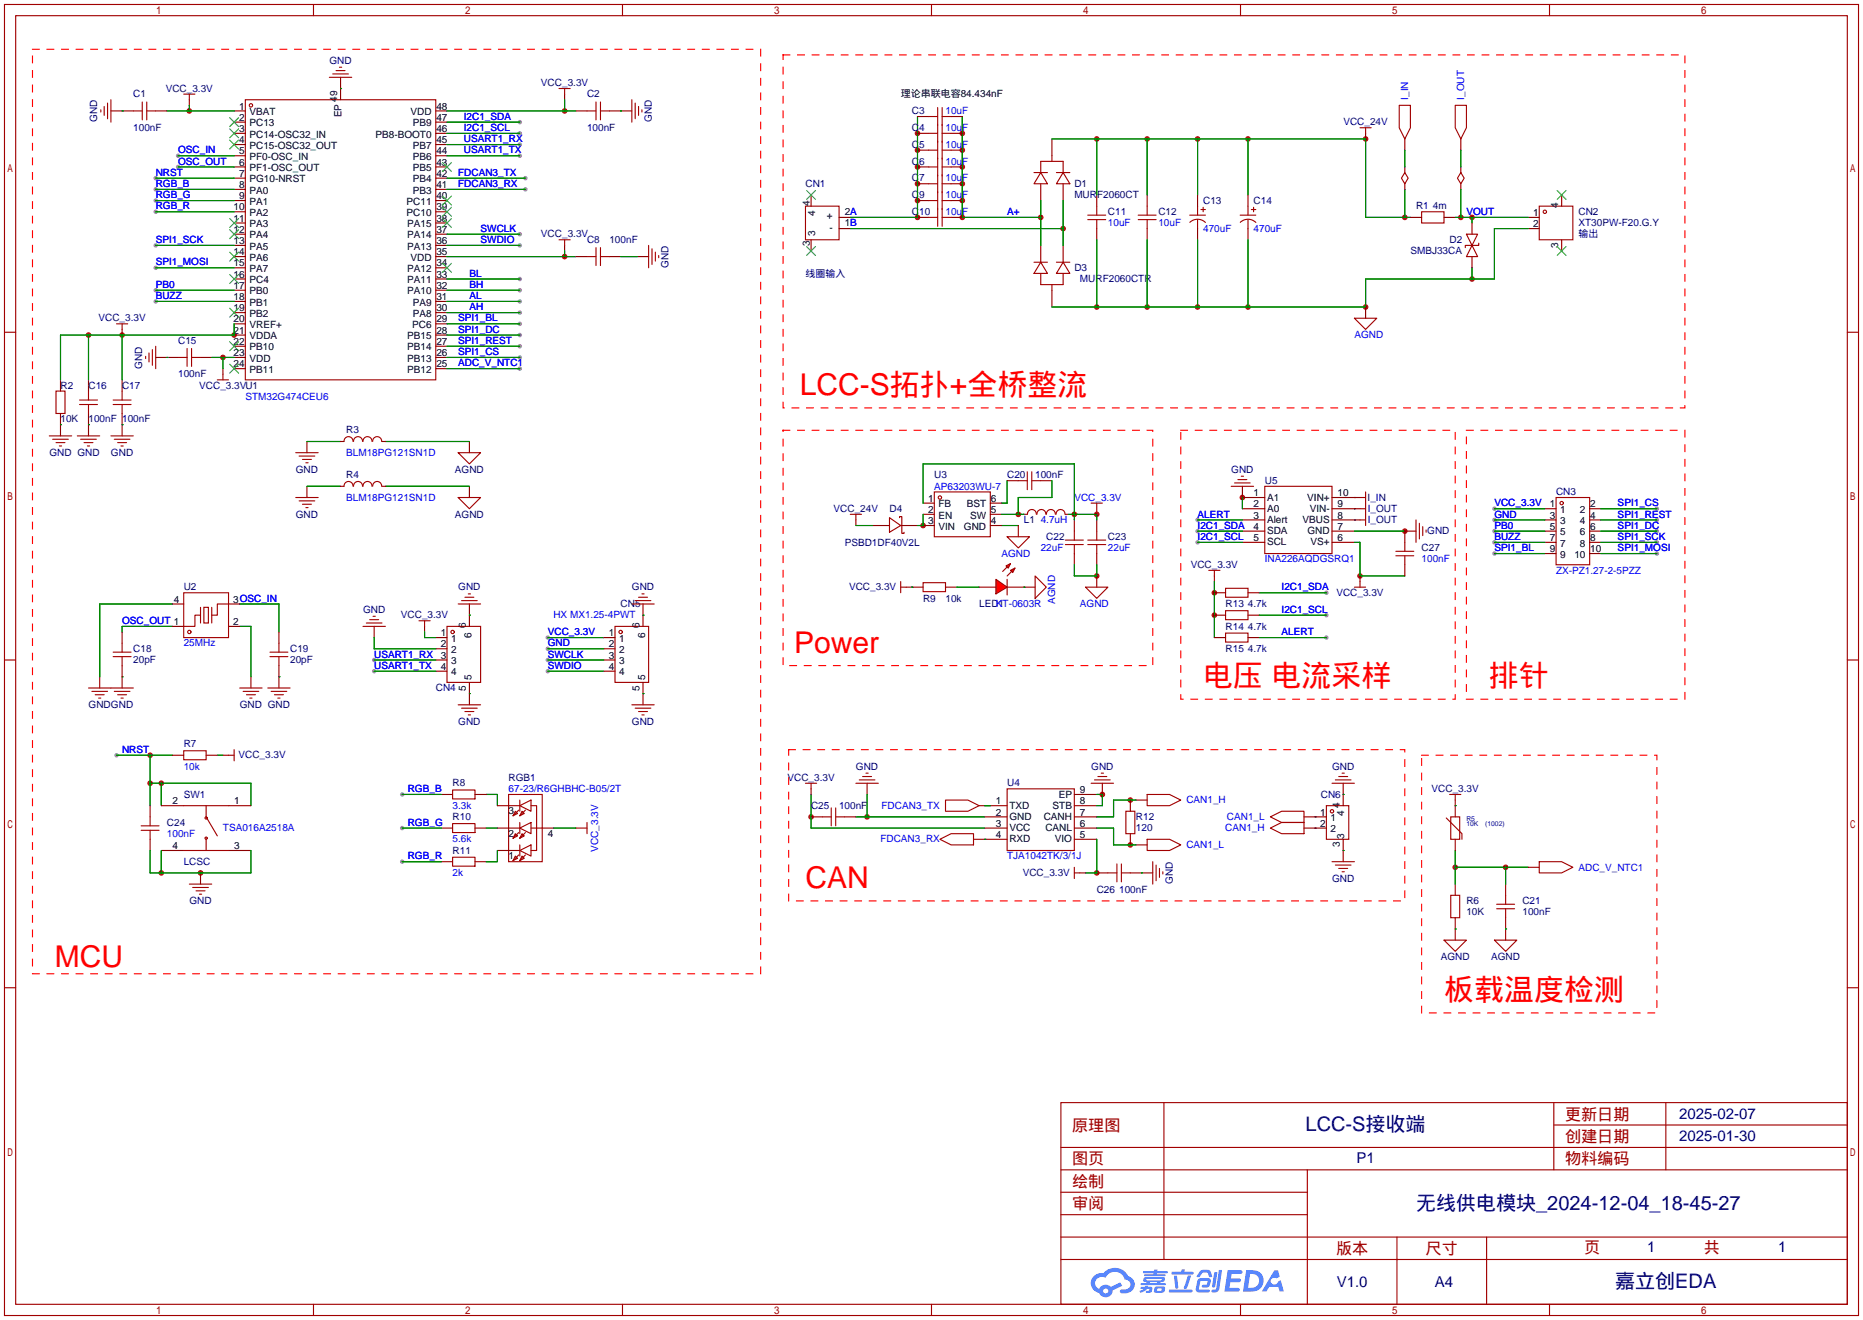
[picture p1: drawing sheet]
<svg xmlns="http://www.w3.org/2000/svg" width="422mm" height="299mm" viewBox="0 0 422 299" stroke-linecap="round" stroke-linejoin="round" font-family="sans-serif">
<g fill="#999">
<circle cx="124.2" cy="144.5" r=".51"/>
<circle cx="124.2" cy="147.1" r=".51"/>
<circle cx="124.2" cy="149.6" r=".51"/>
<circle cx="124.2" cy="152.1" r=".51"/>
<circle cx="84.8" cy="152.1" r=".51"/>
<circle cx="84.8" cy="149.6" r=".51"/>
<circle cx="26.4" cy="171.2" r=".51"/>
<circle cx="91.2" cy="180.1" r=".51"/>
<circle cx="91.2" cy="187.7" r=".51"/>
<circle cx="271.5" cy="120.4" r=".51"/>
<circle cx="271.5" cy="122.9" r=".51"/>
<circle cx="300.7" cy="134.4" r=".51"/>
<circle cx="300.7" cy="139.4" r=".51"/>
<circle cx="300.7" cy="144.5" r=".51"/>
<circle cx="271.5" cy="117.9" r=".51"/>
<circle cx="117.9" cy="53.1" r=".51"/>
<circle cx="117.9" cy="55.6" r=".51"/>
<circle cx="117.9" cy="32.8" r=".51"/>
<circle cx="117.9" cy="63.2" r=".51"/>
<circle cx="117.9" cy="65.8" r=".51"/>
<circle cx="117.9" cy="68.3" r=".51"/>
<circle cx="117.9" cy="70.9" r=".51"/>
<circle cx="119.1" cy="42.9" r=".51"/>
<circle cx="119.1" cy="40.4" r=".51"/>
<circle cx="117.9" cy="30.2" r=".51"/>
<circle cx="117.9" cy="27.7" r=".51"/>
<circle cx="117.9" cy="35.3" r=".51"/>
<circle cx="117.9" cy="83.6" r=".51"/>
<circle cx="35.3" cy="40.4" r=".51"/>
<circle cx="35.3" cy="55.6" r=".51"/>
<circle cx="35.3" cy="60.7" r=".51"/>
<circle cx="35.3" cy="48" r=".51"/>
<circle cx="35.3" cy="45.5" r=".51"/>
<circle cx="35.3" cy="42.9" r=".51"/>
<circle cx="338.8" cy="115.3" r=".51"/>
<circle cx="375.7" cy="120.4" r=".51"/>
<circle cx="375.7" cy="117.9" r=".51"/>
<circle cx="375.7" cy="115.3" r=".51"/>
<circle cx="375.7" cy="125.5" r=".51"/>
<circle cx="375.7" cy="122.9" r=".51"/>
<circle cx="338.8" cy="117.9" r=".51"/>
<circle cx="338.8" cy="125.5" r=".51"/>
<circle cx="117.9" cy="81" r=".51"/>
<circle cx="117.9" cy="78.5" r=".51"/>
<circle cx="117.9" cy="75.9" r=".51"/>
<circle cx="117.9" cy="73.4" r=".51"/>
<circle cx="35.3" cy="65.8" r=".51"/>
<circle cx="35.3" cy="68.3" r=".51"/>
<circle cx="338.8" cy="122.9" r=".51"/>
<circle cx="338.8" cy="120.4" r=".51"/>
<circle cx="40.4" cy="35.3" r=".51"/>
<circle cx="40.4" cy="37.8" r=".51"/>
<circle cx="91.2" cy="195.3" r=".51"/>
</g>
<g fill="none" stroke="#a10000" stroke-width=".25">
<path d="M1 1h420.4v297.2h-420.4zM3.6 3.6h415.2v292.1h-415.2zM71.1 1v2.6M141.1 1v2.6M211.2 1v2.6M281.3 1v2.6M351.3 1v2.6M1 75.3h2.6M418.8 75.3h2.6M1 149.6h2.6M418.8 149.6h2.6M1 223.9h2.6"/>
<path d="M418.8 223.9h2.6M240.5 249.9h178.3v45.8h-178.3zM263.9 249.9v35.6M352.3 249.9v15.3M352.3 255h66.5M377.7 249.9v15.3M240.5 270.3h55.9M240.5 265.2h178.3M240.5 275.3h55.9M240.5 260.1h178.3M296.4 265.2v30.5M71.1 295.7v2.5"/>
<path d="M141.1 295.7v2.5M211.2 295.7v2.5M240.5 285.5h178.3M240.5 280.4h178.3M281.3 295.7v2.5M316.7 280.4v15.3M337.1 280.4v15.3M351.3 295.7v2.5"/>
</g>
<g fill="#5487ff">
<path d="M278.4 287.9h2.6a.48 .48 0 0 1 .7 .4 .48 .48 0 0 1-.7 .5h-1.8l-.1 1h1.9a.43 .43 0 0 1 .4 .5 .43 .43 0 0 1-.5 .3h-1.9l-.2 1.3h1.6a.45 .45 0 0 1 .6 .2 .45 .45 0 0 1-.1 .6l-3.3 .1z"/>
<path d="M288.9 288h.9l.4 1.4-.8 .4a.84 .84 0 0 0-1.2 .2 .84 .84 0 0 0 .3 1.2 .84 .84 0 0 0 1.2-.4l.1-.3 .6-.3 .7 2.5h-1l-.3-1h-2l-.6 1h-1.1z"/>
<path d="M275.3 288.4h.7l-.5 3.2a.36 .36 0 0 1-.3 .3 .36 .36 0 0 1-.4-.4z"/>
<path d="M276.4 287.9h.7l-.6 4.3a1.13 1.13 0 0 1-1.8 .6l.2-.4 .7-.1 .2-.2z"/>
<path d="M272.1 288.2l.6-.4h1a.77 .77 0 0 1 .8 .6l.3 .9-.1 .2h-.6l-.2-.9-.3-.1h-.9l-.7 1-.7-.1z"/>
<path d="M271.6 290l.6-.3h1.7a.81 .81 0 0 1 .6 .5 .81 .81 0 0 1-.1 .9 .81 .81 0 0 1-.9 .8h-.7a.32 .32 0 0 1-.3-.4 .32 .32 0 0 1 .4-.3h.7l.2-.9-1.6 .1-.4 1.9h2.2a.32 .32 0 0 1 .3 .4 .32 .32 0 0 1-.4 .3l-2.2-.1-.5-.3-.1-.5z"/>
<path d="M265.1 292.3h5a.33 .33 0 0 1 .3 .4 .33 .33 0 0 1-.4 .3h-4.8l-.2-.2z"/>
<path d="M269.3 289.1h.8l-.7 2a.98 .98 0 0 1-.7 1.1l-.3-.3z"/>
<path d="M266.2 289.2h.7l.3 2.6a.34 .34 0 0 1-.3 .3 .34 .34 0 0 1-.4-.2z"/>
<path d="M265.7 288.3h2.1l.3-.6h.5l-.1 .6h1.8a.32 .32 0 0 1 .4 .3 .32 .32 0 0 1-.4 .3h-4.5l-.2-.1z"/>
<path d="M258.7 291.7h.9l.1-.2h.6v.2h.8l.2 .2-.2 .9-1.3 .2v-.4h.7l.1-.4a.68 .68 0 0 0-1 .4l-1.1 .4-.2-.4 1-.4h-.7z"/>
<path d="M259.2 288.1h2.4l.1-.3h.7v.3h2.1l.3 .3-.3 .2h-2.2v.3h1.8l.2 .2-.2 .2h-4.6v-.4h2v-.3h-2.2l-.2-.1z"/>
<path d="M282.6 287.9l-.8 4.9h1.7a2.5 2.5 0 0 0 3-2.5 2.5 2.5 0 0 0-3.1-2.4zM283.4 288.8a1.65 1.65 0 0 1 2.1 1.6 1.65 1.65 0 0 1-2.2 1.5h-.3z"/>
<path d="M259.4 289.7l-.2 .7 .7 .2 .1 .3h-1.3l.1 .4h5.3l.3-.2-.2-.2h-1.2l.2-.3a.7 .7 0 0 0 .8-.2 .7 .7 0 0 0 0-.9h-4.2zM260 289.9l3.4 .1-.2 .2h-3.2zM260.7 290.6h1.7l-.2 .3h-1.4z"/>
<path d="M261.8 291.8a1.05 1.05 0 0 0 0 1.2 2.91 2.91 0 0 0 2.2-.2 .98 .98 0 0 0 0-1.2h-1.7zM262.4 292.1l.9-.1 .1 .4-.3 .2h-.8z"/>
<path d="M248.1 289.2a2.23 2.23 0 0 0-.7 2.3 2.23 2.23 0 0 0 1.8 1.6 1.58 1.58 0 0 0 1.8 .9 1.58 1.58 0 0 0 1.3-1.5l2.2-1-.5-.8-2.1 1a1.65 1.65 0 0 0-2.7 .5 1.47 1.47 0 0 1-.7-2.1 1.47 1.47 0 0 1 2.2-.4 2.3 2.3 0 0 1 2.3-1.4 2.3 2.3 0 0 1 2 1.8 1.12 1.12 0 0 1 1.3 1 1.12 1.12 0 0 1-1.1 1.2h-.7a.45 .45 0 0 0-.6 .3 .45 .45 0 0 0 .4 .6 2.21 2.21 0 0 0 2.3-.6 2.21 2.21 0 0 0 .5-2.3 2.13 2.13 0 0 0-1.3-1 3.3 3.3 0 0 0-5.6-.7l-1.1 .1zM250.1 292.7a.6 .6 0 0 1 1.2 0 .6 .6 0 0 1-1.2 0z"/>
</g>
<g fill="none" stroke="#a10000" stroke-width=".25">
<path d="M182.6 46.7h7.6v7.7h-7.6zM349 46.7h7.6v7.7h-7.6zM192.8 116.6h2.5M194.1 116.6v1.3M201.7 117.3l2.5 1.8-2.5 1.5zM204 117.3v-.2h.5v3.8h.5v-.3M247.4 114h2.5M248.7 114v2.6M204.2 131.8v2.6M204.2 133.1h1.3M209.3 132.1h5.1v2h-5.1z"/>
<circle cx="350.3" cy="48" r=".38"/>
</g>
<g fill="none" stroke="#870000" stroke-width=".25">
<path d="M183.9 44.2v2.5M183.9 54.4v2.5M190.2 51.8h2.6M190.2 49.3h2.6M346.5 51.8h2.5M346.5 49.3h2.5M354.1 44.2v2.5M354.1 54.4v2.5M194.1 117.9v1.2M197.9 119.1h3.8M204.2 119.1h3.8M248.7 116.6h.1"/>
<path d="M205.5 133.1h3.8M214.4 133.1h2.5"/>
</g>
<path d="M182.9 55.9l2 2M182.9 43.2l2 2M184.9 55.9l-2 2M184.9 43.2l-2 2M353.1 55.9l2 2M353.1 43.2l2 2M355.1 55.9l-2 2M355.1 43.2l-2 2" fill="none" stroke="#3c3" stroke-width=".25"/>
<path d="M194.1 119.1h3.8M227.1 119.1h3.8M228.3 109v5h-1.2M206.8 133.1h.1M216.9 133.1h5.1" fill="none" stroke="#008700" stroke-width=".25"/>
<g fill="#c00">
<circle cx="196.6" cy="185.2" r=".63"/>
<circle cx="183.9" cy="185.2" r=".63"/>
<circle cx="256.3" cy="181.4" r=".63"/>
<circle cx="256.3" cy="191.5" r=".63"/>
<circle cx="36.6" cy="177.5" r=".63"/>
<circle cx="34" cy="177.5" r=".63"/>
<circle cx="34" cy="171.2" r=".63"/>
<circle cx="249.9" cy="180.1" r=".63"/>
<circle cx="248.7" cy="197.9" r=".63"/>
<circle cx="209.3" cy="119.1" r=".63"/>
<circle cx="230.9" cy="116.6" r=".63"/>
<circle cx="243.6" cy="116.6" r=".63"/>
<circle cx="248.7" cy="116.6" r=".63"/>
<circle cx="281.7" cy="112.8" r=".63"/>
<circle cx="318.5" cy="120.4" r=".63"/>
<circle cx="308.4" cy="130.6" r=".63"/>
<circle cx="275.3" cy="134.4" r=".63"/>
<circle cx="275.3" cy="139.4" r=".63"/>
<circle cx="329.9" cy="196.6" r=".63"/>
<circle cx="341.4" cy="196.6" r=".63"/>
<circle cx="248.7" cy="130.6" r=".63"/>
<circle cx="128" cy="58.2" r=".63"/>
<circle cx="128" cy="25.1" r=".63"/>
<circle cx="42.9" cy="25.1" r=".63"/>
<circle cx="53.1" cy="75.9" r=".63"/>
<circle cx="20.1" cy="75.9" r=".63"/>
<circle cx="27.7" cy="75.9" r=".63"/>
<circle cx="50.5" cy="81" r=".63"/>
<circle cx="241" cy="51.8" r=".63"/>
<circle cx="218.2" cy="37.8" r=".63"/>
<circle cx="218.2" cy="41.7" r=".63"/>
<circle cx="218.2" cy="34" r=".63"/>
<circle cx="218.2" cy="30.2" r=".63"/>
<circle cx="218.2" cy="45.5" r=".63"/>
<circle cx="218.2" cy="49.3" r=".63"/>
<circle cx="236" cy="49.3" r=".63"/>
<circle cx="208" cy="49.3" r=".63"/>
<circle cx="208" cy="45.5" r=".63"/>
<circle cx="208" cy="37.8" r=".63"/>
<circle cx="208" cy="41.7" r=".63"/>
<circle cx="208" cy="34" r=".63"/>
<circle cx="208" cy="30.2" r=".63"/>
<circle cx="248.7" cy="31.5" r=".63"/>
<circle cx="260.1" cy="31.5" r=".63"/>
<circle cx="271.5" cy="31.5" r=".63"/>
<circle cx="283" cy="31.5" r=".63"/>
<circle cx="309.6" cy="31.5" r=".63"/>
<circle cx="318.5" cy="49.3" r=".63"/>
<circle cx="333.8" cy="63.2" r=".63"/>
<circle cx="309.6" cy="69.6" r=".63"/>
<circle cx="283" cy="69.6" r=".63"/>
<circle cx="260.1" cy="69.6" r=".63"/>
<circle cx="271.5" cy="69.6" r=".63"/>
<circle cx="248.7" cy="69.6" r=".63"/>
<circle cx="331.2" cy="49.3" r=".63"/>
<circle cx="333.8" cy="49.3" r=".63"/>
<circle cx="45.5" cy="197.9" r=".63"/>
<circle cx="36.6" cy="197.9" r=".63"/>
</g>
<path d="M206.8 133.1h.1" fill="none" stroke="#008700" stroke-width=".25"/>
<path d="M232.2 116.6h.7M241.6 116.6h.7M222 133.1h3.8M228.3 133.1h3.9" fill="none" stroke="#870000" stroke-width=".25"/>
<path d="M232.9 116.6a1.01 1.01 0 0 1 1.1-1.1 1.01 1.01 0 0 1 1 1.1M235.1 116.6a1.01 1.01 0 0 1 1-1.1 1.01 1.01 0 0 1 1 1.1M237.3 116.6a1.01 1.01 0 0 1 1-1.1 1.01 1.01 0 0 1 1 1.1M239.4 116.6a1.01 1.01 0 0 1 1.1-1.1 1.01 1.01 0 0 1 1 1.1M228.3 131.3v3.6" fill="none" stroke="#a10000" stroke-width=".25"/>
<g fill="#f00" stroke="#a10000" stroke-width=".25">
<path d="M225.8 131.3l2.5 1.8-2.5 1.5z"/>
<path d="M228.1 128.3l1-.5-.5 1z"/>
<path d="M229.1 129.3l1-.5-.5 1z"/>
</g>
<g fill="none" stroke="#a10000" stroke-width=".25">
<path d="M74.7 17.5h5.1M75.4 16.8h3.6M76.2 16h2M77 15.2h.5M22.9 24.9v.5M23.6 24.1v2.1M24.4 23.4v3.5M25.1 22.6v5.1M30.2 25.1h2.1M32.3 23.1v4.1M33.3 25.1h2M33.3 23.1v4.1"/>
<path d="M41.7 21.3h2.5M42.9 21.3v1.3M55.6 22.6h43.2v63.5h-43.2zM126.7 20.1h2.6M128 20.1v1.2M133.1 25.1h2M135.1 23.1v4.1M136.1 23.1v4.1M136.1 25.1h2.1M143.3 22.6v5.1M144 23.4v3.5M144.8 24.1v2.1"/>
<path d="M145.5 24.9v.5M210.6 37.8h2M210.6 34h2M210.6 30.2h2M210.6 26.4h2M212.6 24.4v26.9M213.6 24.4v26.9M213.6 37.8h2M213.6 34h2M213.6 30.2h2M213.6 26.4h2M234.4 39.1h3.1"/>
<path d="M236 39.1l1.5 2.6h-3.1zM236 39.1v-2.5h5v2.5M238.5 35.3v1.3M239.5 39.1h3.1M241 39.1l1.6 2.6h-3.1zM308.4 29h2.5M309.6 29v1.2M317.2 23.9h2.6v5.1l-1.3 2.5-1.3-2.5zM318.5 39.1l.8 1.3-.8 1.3-.7-1.3zM329.9 23.9h2.6v5.1l-1.3 2.5-1.3-2.5zM331.2 39.1l.8 1.3-.8 1.3-.7-1.3zM126.7 54.4h2.6"/>
<path d="M128 54.4v1.2M133.1 58.2h2M135.1 56.1v4.1M136.1 56.1v4.1M136.1 58.2h2.1M147.1 55.6v5.1M147.8 56.4v3.5M148.6 57.2v2M149.4 57.9v.5M210.6 49.3h2M210.6 45.5h2M210.6 41.7h2"/>
<path d="M213.6 49.3h2M213.6 45.5h2M213.6 41.7h2M234.4 59.4h3.1M236 59.4l1.5 2.6h-3.1zM239.5 59.4h3.1M241 59.4l1.6 2.6h-3.1zM246.6 49.8h4.1M246.6 48.8h4.1M248.7 46.7v2.1M248.7 49.8v2M258.1 49.8h4"/>
<path d="M258.1 48.8h4M260.1 46.7v2.1M260.1 49.8v2M269.7 48.8h3.6M269.8 50.4a2.54 2.54 0 0 1 3.5 0M271.5 46.7v2.1M271.5 49.8v2M272.3 47.5h1M272.8 47v1M281.2 48.8h3.5M281.2 50.4a2.54 2.54 0 0 1 3.5 0M283 46.7v2.1"/>
<path d="M283 49.8v2M283.7 47.5h1M284.2 47v1M322.3 48h5.1v2.5h-5.1zM332.5 53.1h2.5l-1.2 2.5zM333.8 55.6l1.2 2.6h-2.5zM335.3 55.1v.5h-3.1v.5M26.4 73.4h2.6M27.7 73.4v1.3M34.5 79.2v3.6M35.3 78.5v5.1M42.4 79v4.1"/>
<path d="M43.4 79v4.1M236 62v2.5h5v-2.5M238.5 64.5v1.3M307.1 72.1h5.1l-2.6 2.6zM11.2 98.8h5.1M11.9 99.6h3.6M12.7 88.6h2v5.1h-2zM17.5 98.8h5.1M18 91.7h4.1M18 90.7h4.1M18.3 99.6h3.5M20.1 88.6v2.1"/>
<path d="M20.1 91.7v2M25.1 98.8h5.1M25.7 91.7h4M25.7 90.7h4M25.9 99.6h3.6M27.7 88.6v2.1M27.7 91.7v2M33 80.8v.5M33.8 80v2M40.4 81h2M43.4 81h2.1M49.3 86.1h2.5"/>
<path d="M50.5 84.8v1.3M12.7 100.3h2M13.5 101.1h.5M19 100.3h2.1M19.8 101.1h.5M26.7 100.3h2M27.4 101.1h.5M67.1 112.8h5M67.1 102.6h5M67.8 103.4h3.6M67.8 113.5h3.6M68.6 104.1h2"/>
<path d="M68.6 114.3h2M69.3 104.9h.5M69.3 115.1h.5M78 100.1a1.01 1.01 0 0 1 1-1.1 1.01 1.01 0 0 1 1 1.1M78 110.2a1.01 1.01 0 0 1 1-1.1 1.01 1.01 0 0 1 1 1.1M80.2 100.1a1.01 1.01 0 0 1 1-1.1 1.01 1.01 0 0 1 1 1.1M80.2 110.2a1.01 1.01 0 0 1 1-1.1 1.01 1.01 0 0 1 1 1.1M82.3 100.1a1.01 1.01 0 0 1 1-1.1 1.01 1.01 0 0 1 1 1.1M82.3 110.2a1.01 1.01 0 0 1 1-1.1 1.01 1.01 0 0 1 1 1.1M84.5 100.1a1.01 1.01 0 0 1 1-1.1 1.01 1.01 0 0 1 1 1.1M84.5 110.2a1.01 1.01 0 0 1 1-1.1 1.01 1.01 0 0 1 1 1.1M103.9 102.6h5.1l-2.6 2.6z"/>
<path d="M103.9 112.8h5.1l-2.6 2.5zM211.8 111.5h12.7v10.2h-12.7zM230.9 109h2M232.9 106.9v4.1M233.9 106.9v4.1M233.9 109h2.1M279.1 110.2h5.1M279.9 109.5h3.6M280.7 108.7h2M281.4 108h.5M286.8 110.2h15.2v15.3h-15.2zM308.4 112.8h1.2"/>
<path d="M308.4 115.3h1.2M308.4 117.9h1.2M309.6 111.5v7.6M321.1 117.9v5M321.8 118.6v3.6M322.6 119.4v2M352.8 112.8h7.6v15.2h-7.6zM41.7 134.4h10.1v10.1h-10.1zM45.5 139.4h-1.3v2.6h-2.5M45.5 137.7v3.5M46.2 137.7h1v3.5h-1zM48 137.7v3.5"/>
<path d="M51.8 136.9h-2.5v2.5h-1.3M84.6 139.7h.5M103.9 136.9h5.1M104.6 136.1h3.6M105.4 135.4h2M106.2 134.6h.5M143.3 136.9h5M144 136.1h3.6M144.8 135.4h2M145.5 134.6h.5M228.3 121.7h5.1l-2.5 2.5zM228.3 128.5l-1 1"/>
<path d="M229.4 129.5l-1.1 1.1M234.7 130.6l2.5 2.5-2.5 2.5zM241.6 123.4h4M241.6 122.4h4M243.6 120.4v2M243.6 123.4v2.1M246.1 133.1h5.1l-2.5 2.5zM246.6 123.4h4.1M246.6 122.4h4.1M248.7 120.4v2M248.7 123.4v2.1M274.1 129.3h2.5"/>
<path d="M275.3 129.3v1.3M277.9 133.3h5.1v2.1h-5.1zM277.9 138.4h5.1v2.1h-5.1zM307.1 133.1h2.5M308.4 131.8v1.3M316.5 126h4M316.5 125h4M318.5 122.9v2.1M318.5 126v2M323.3 120.1v.5M20.1 156h10.1M20.8 156.7h3.6"/>
<path d="M21.6 157.5h2M22.4 158.2h.5M25.7 148.8h4M25.7 147.8h4M25.9 156.7h3.6M26.7 157.5h2M27.4 158.2h.5M27.7 145.8v2M27.7 148.8v2.1M54.4 156h5M55.1 156.7h3.6M55.9 157.5h2"/>
<path d="M56.6 158.2h.5M60.7 156h5.1M61.2 148.8h4.1M61.2 147.8h4.1M61.5 156.7h3.5M62.2 157.5h2.1M63 158.2h.5M63.2 145.8v2M63.2 148.8v2.1M82.3 142h5.1M83.1 141.2h3.5M83.8 140.5h2.1"/>
<path d="M95 140.7h2.5M96.3 140.7v1.3M101.3 142h7.7v12.7h-7.7zM103.9 159.8h5.1M139.4 142h7.7v12.7h-7.7zM143.3 159.8h5M277.9 143.5h5.1v2h-5.1zM41.7 170.2h5v2h-5zM51.8 171.2h1.3M53.1 169.9v2.6M102.6 179.1h5.1v2h-5.1zM104.6 160.5h3.6"/>
<path d="M105.4 161.3h2M106.2 162.1h.5M144 160.5h3.6M144.8 161.3h2M145.5 162.1h.5M182.6 177.5h2.6M183.9 177.5v1.3M194.1 177.5h5M194.8 176.8h3.6M195.6 176h2M196.3 175.3h.5M228.3 178.8h15.3v14h-15.3z"/>
<path d="M247.4 177.5h5.1M248.2 176.8h3.5M248.9 176h2.1M249.7 175.3h.5M302 177.5h5.1M302.8 176.8h3.5M303.5 176h2.1M304.3 175.3h.5M32 188.2h4.1M32 187.2h4.1M34 185.2v2M34 188.2v2"/>
<path d="M41.7 182.6h10.1M41.7 192.8h10.1M46.7 182.6v2.6l2.6 4.3M46.7 190.2v2.6M102.6 194.3h5.1v2h-5.1zM102.6 186.7h5.1v2h-5.1zM115.3 180.1h7.6v15.2h-7.6zM116.8 194.1l.5 .5-1 .5zM116.8 189l.5 .5-1 .5zM116.8 183.9l.5 .5-1 .5zM117.6 193.8l-1.3 1.3M117.6 188.7l-1.3 1.3"/>
<path d="M117.6 183.6l-1.3 1.3M117.9 192.8l2.5-1.3v2.6zM117.9 187.7l2.5-1.3v2.6zM117.9 182.6l2.5-1.2v2.5zM117.9 181.4v2.5M117.9 186.4v2.6M117.9 191.5v2.6M118.4 194.1l.5 .5-1 .5zM118.4 189l.5 .5-1 .5zM118.4 183.9l.5 .5-1 .5zM119.1 193.8l-1.2 1.3M119.1 188.7l-1.2 1.3"/>
<path d="M119.1 183.6l-1.2 1.3M120.4 182.6h1.3v10.2h-1.3M120.4 187.7h2.5M130.6 187.7h2.5M133.1 186.4v2.6M186.4 185.2h2.1M188.5 183.1v4.1M189.5 183.1v4.1M189.5 185.2h2M213.1 190.2l2.5-1.2h5.1v2.5h-5.1zM214.4 181.4h5.1l2.5 1.2-2.5 1.3h-5.1zM243.6 196.6v2.5"/>
<path d="M243.6 197.9h1.3M251.2 197.9h2M253.2 195.8v4.1M254.3 197.9h2M254.3 195.8v4.1M255.3 183.9h2v5.1h-2zM260.1 180.1h5.1l2.5 1.3-2.5 1.2h-5.1zM260.1 190.2h5.1l2.5 1.3-2.5 1.3h-5.1zM261.4 195.3v5.1M262.1 196.1v3.5M262.9 196.8v2.1M263.7 197.6v.5"/>
<path d="M288 185.2l2.6-1.3h5.1v2.5h-5.1zM288 187.7l2.6-1.3h5.1v2.6h-5.1zM300.7 182.6h5.1v7.6h-5.1zM302 195.3h5.1M302.8 196.1h3.5M303.5 196.8h2.1M304.3 197.6h.5M327.9 185.4l3.6 3.6v1.2M328.7 180.1h2.5M328.9 185.2h2.1v5h-2.1zM329.9 180.1v1.3M349 195.3h5.1l2.5 1.3-2.5 1.3h-5.1z"/>
<path d="M42.9 200.4h5.1M43.7 201.2h3.5M44.4 201.9h2.1M45.2 202.7h.5M327.4 213.1h5.1l-2.6 2.5zM328.9 202.9h2.1v5.1h-2.1zM338.8 213.1h5.1l-2.5 2.5zM339.3 206h4.1M339.3 205h4.1M341.4 202.9v2.1M341.4 206v2"/>
<circle cx="56.9" cy="23.9" r=".38"/>
<circle cx="213.1" cy="112.8" r=".38"/>
<circle cx="354.1" cy="114" r=".38"/>
<circle cx="42.9" cy="143.3" r=".38"/>
<circle cx="102.6" cy="143.3" r=".38"/>
<circle cx="140.7" cy="143.3" r=".38"/>
<circle cx="46.7" cy="190" r=".25"/>
<circle cx="46.7" cy="185.4" r=".25"/>
<circle cx="302" cy="183.9" r=".38"/>
</g>
<g fill="none" stroke="#870000" stroke-width=".25">
<path d="M77.2 17.5v5.1M25.1 25.1h5.1M35.3 25.1h2.5M42.9 22.6v1.3M53.1 25.1h2.5M53.1 27.7h2.5M53.1 30.2h2.5M53.1 32.8h2.5M53.1 35.3h2.5M53.1 37.8h2.5M98.8 25.1h2.5M98.8 27.7h2.5"/>
<path d="M98.8 30.2h2.5M98.8 32.8h2.5M98.8 35.3h2.5M98.8 37.8h2.5M128 21.3v1.3M130.6 25.1h2.5M138.2 25.1h5.1M208 30.2h2.6M208 37.8h2.6M208 34h2.6M208 26.4h2.6M215.6 30.2h2.6"/>
<path d="M215.6 37.8h2.6M215.6 34h2.6M215.6 26.4h2.6M238.5 31.5v3.8M309.6 30.2v1.3M318.5 31.5v2.5M318.5 37.8v1.3M331.2 31.5v2.5M331.2 37.8v1.3M53.1 40.4h2.5M53.1 42.9h2.5M53.1 45.5h2.5"/>
<path d="M53.1 48h2.5M53.1 50.5h2.5M53.1 53.1h2.5M53.1 55.6h2.5M53.1 58.2h2.5M98.8 40.4h2.5M98.8 42.9h2.5M98.8 45.5h2.5M98.8 48h2.5M98.8 50.5h2.5M98.8 53.1h2.5M98.8 55.6h2.5"/>
<path d="M98.8 58.2h2.5M128 55.6v1.3M130.6 58.2h2.5M138.2 58.2h2.5M144.5 58.2h2.6M208 45.5h2.6M208 49.3h2.6M208 41.7h2.6M215.6 45.5h2.6M215.6 49.3h2.6M215.6 41.7h2.6M236 41.7v3.8"/>
<path d="M236 55.6v3.8M241 41.7v3.8M241 55.6v3.8M248.7 44.2v2.5M248.7 51.8v2.6M260.1 44.2v2.5M260.1 51.8v2.6M271.5 44.2v2.5M271.5 51.8v2.6M283 44.2v2.5M283 51.8v2.6M318.5 41.7v1.2"/>
<path d="M319.8 49.3h2.5M327.4 49.3h2.5M331.2 41.7v1.2M333.8 50.5v2.6M333.8 58.2v2.5M27.7 74.7v1.2M53.1 60.7h2.5M53.1 63.2h2.5M53.1 65.8h2.5M53.1 68.3h2.5M53.1 70.9h2.5M53.1 73.4h2.5"/>
<path d="M53.1 75.9h2.5M53.1 78.5h2.5M98.8 60.7h2.5M98.8 63.2h2.5M98.8 65.8h2.5M98.8 68.3h2.5M98.8 70.9h2.5M98.8 73.4h2.5M98.8 75.9h2.5M98.8 78.5h2.5M238.5 65.8v3.8M309.6 69.6v2.5"/>
<path d="M13.7 86.1v2.5M13.7 93.7v5.1M20.1 86.1v2.5M20.1 93.7v5.1M27.7 86.1v2.5M27.7 93.7v5.1M35.3 81h5.1M45.5 81h2.5M50.5 83.6v1.2M53.1 81h2.5M53.1 83.6h2.5M98.8 81h2.5"/>
<path d="M98.8 83.6h2.5M69.6 100.1v2.5M69.6 110.2v2.6M77.2 100.1h.8M77.2 110.2h.8M86.6 100.1h.8M86.6 110.2h.8M106.4 100.1v2.5M106.4 110.2v2.6M209.3 114h2.5M209.3 116.6h2.5M209.3 119.1h2.5"/>
<path d="M224.5 114h2.6M224.5 116.6h2.6M224.5 119.1h2.6M228.3 109h2.6M230.9 119.1v2.6M236 109h2.5M243.6 117.9v2.5M248.7 117.9v2.5M281.7 110.2v2.6h5.1M281.7 115.3h5.1M281.7 117.9h5.1M302 112.8h6.4"/>
<path d="M302 115.3h6.4M302 117.9h6.4M350.3 115.3h2.5M350.3 117.9h2.5M360.4 115.3h2.6M360.4 117.9h2.6M39.1 136.9h2.6M51.8 136.9h2.6M106.4 136.9v5.1M145.8 136.9v5.1M232.2 133.1h2.5M243.6 125.5v2.5"/>
<path d="M248.7 125.5v2.5M248.7 130.6v2.5M275.3 130.6v1.2M275.3 134.4h2.6M275.3 139.4h2.6M281.7 120.4h5.1M281.7 122.9h5.1M283 134.4h2.5M283 139.4h2.5M302 120.4h5.1M302 122.9h5.1M308.4 130.6v1.2"/>
<path d="M318.5 128v2.6M321.1 120.4h-2.6v2.5M350.3 120.4h2.5M350.3 122.9h2.5M350.3 125.5h2.5M360.4 120.4h2.6M360.4 122.9h2.6M360.4 125.5h2.6M22.6 153.4v2.6M27.7 143.3v2.5M27.7 150.9v5.1M39.1 142h2.6"/>
<path d="M51.8 142h2.6M56.9 153.4v2.6M63.2 143.3v2.5M63.2 150.9v5.1M84.8 142v2.5M96.3 142v1.3M98.8 144.5h2.5M98.8 147.1h2.5M98.8 149.6h2.5M98.8 152.1h2.5M106.4 154.7v5.1M136.9 144.5h2.5"/>
<path d="M136.9 147.1h2.5M136.9 149.6h2.5M136.9 152.1h2.5M145.8 154.7v5.1M275.3 144.5h2.6M283 144.5h2.5M39.1 171.2h2.6M46.7 171.2h2.6M50.5 171.2h1.3M183.9 178.8v1.3M196.6 177.5v2.6M249.9 177.5v2.6"/>
<path d="M304.5 177.5v5.1M34 182.6v2.6M34 190.2v2.6M36.6 182.6h5.1M36.6 192.8h5.1M45.5 197.9v2.5M51.8 182.6h5.1M51.8 192.8h5.1M100.1 187.7h2.5M100.1 195.3h2.5M100.1 180.1h2.5M107.7 187.7h2.5"/>
<path d="M107.7 195.3h2.5M107.7 180.1h2.5M112.8 182.6h5.1M112.8 187.7h5.1M112.8 192.8h5.1M122.9 187.7h2.6M130.6 187.7h.1M183.9 185.2h2.5M191.5 185.2h2.6M220.7 190.2h7.6M222 182.6h6.3M223.3 185.2h5"/>
<path d="M223.3 187.7h5M243.6 182.6h5.1M243.6 190.2h5.1M243.6 185.2h5.1M243.6 187.7h5.1M243.6 180.1h5.1M244.9 197.9h1.2M248.7 197.9h2.5M256.3 181.4v2.5M256.3 189v2.5M256.3 197.9h5.1M257.6 181.4h2.5"/>
<path d="M257.6 191.5h2.5M295.7 185.2h5M295.7 187.7h5M304.5 190.2v5.1M329.9 181.4v3.8M329.9 190.2v2.6M346.5 196.6h2.5M329.9 200.4v2.5M329.9 208v5.1M341.4 200.4v2.5M341.4 208v5.1"/>
</g>
<g fill="none" stroke="#008700" stroke-width=".25">
<path d="M27.7 25.1h.1M37.8 25.1h15.3M40.4 35.3h12.7M40.4 37.8h12.7M42.9 23.9v1.2M77.2 20.1h.1M101.3 32.8h16.6M101.3 30.2h16.6M101.3 27.7h16.6M101.3 35.3h16.6M101.3 25.1h29.3M128 22.6v2.5"/>
<path d="M140.7 25.1h.1M208 26.4v22.9h-15.2M218.2 26.4v22.9h17.8M238.5 31.5h71.1v17.8h10.2M248.7 31.5v12.7M260.1 31.5v12.7M271.5 31.5v12.7M283 31.5v12.7M318.5 34v3.8M331.2 34v3.8M35.3 55.6h17.8M35.3 42.9h17.8"/>
<path d="M35.3 40.4h17.8M35.3 48h17.8M35.3 45.5h17.8M101.3 53.1h16.6M101.3 55.6h16.6M101.3 42.9h17.8M101.3 40.4h17.8M101.3 58.2h29.3M128 56.9v1.3M140.7 58.2h3.8M192.8 51.8h48.2M236 45.5v10.1"/>
<path d="M241 45.5v10.1M248.7 54.4v15.2M260.1 54.4v15.2M271.5 54.4v15.2M283 54.4v15.2M318.5 42.9v6.4M329.9 49.3h16.6M331.2 42.9v6.4M333.8 49.3v1.2M346.5 51.8h-7.7v11.4h-29.2v6.4h-71.1M20.1 75.9v10.2M27.7 75.9v10.2"/>
<path d="M35.3 65.8h17.8M35.3 68.3h17.8M35.3 60.7h17.8M53.1 73.4v2.5h-39.4v10.2M101.3 63.2h16.6M101.3 65.8h16.6M101.3 68.3h16.6M101.3 70.9h16.6M101.3 75.9h16.6M101.3 78.5h16.6M101.3 73.4h16.6M333.8 60.7v2.5"/>
<path d="M13.7 96.3h.1M20.1 96.3h.1M27.7 96.3h.1M37.8 81h.1M48 81h5.1M50.5 81v2.6M101.3 81h16.6M101.3 83.6h16.6M69.6 100.1h7.6M69.6 110.2h7.6M87.4 100.1h19M87.4 110.2h19"/>
<path d="M209.3 116.6v2.5h-1.3M209.3 114v-8.8h34.3v12.7M227.1 116.6h5.1M238.5 109v3.8h-7.6v3.8M242.3 116.6h6.4v1.3M271.5 117.9h10.2M281.7 112.8v2.5M307.1 112.8h.1M307.1 115.3h.1M307.1 117.9h.1M338.8 117.9h11.5M338.8 115.3h11.5"/>
<path d="M363 117.9h12.7M363 115.3h12.7M39.1 136.9h-16.5v16.5M54.4 136.9h8.8v6.4M106.4 139.4h.1M145.8 139.4h.1M232.2 133.1h.1M243.6 128v2.6h5.1v-2.6M271.5 120.4h10.2M271.5 122.9h10.2M275.3 131.8v12.7M285.5 134.4h15.2"/>
<path d="M285.5 139.4h15.2M307.1 120.4h11.4M307.1 122.9h1.3v7.7h10.1M338.8 120.4h11.5M338.8 122.9h11.5M338.8 125.5h11.5M363 120.4h12.7M363 122.9h12.7M363 125.5h12.7M27.7 153.4h.1M39.1 142h-11.4v1.3M54.4 142h2.5v11.4"/>
<path d="M63.2 153.4h.1M84.8 144.5v2.6h14M84.8 149.6h14M84.8 152.1h14M96.3 143.3v1.2h2.5M106.4 157.2h.1M124.2 144.5h12.7M124.2 147.1h12.7M124.2 149.6h12.7M124.2 152.1h12.7M145.8 157.2h.1M285.5 144.5h15.2"/>
<path d="M26.4 171.2h12.7M34 177.5h22.9v5.1M34 171.2v11.4M36.6 177.5v5.1M49.3 171.2h1.2M34 192.8v5.1h22.9v-5.1M36.6 192.8v5.1M91.2 187.7h8.9M91.2 180.1h8.9M91.2 195.3h8.9M110.2 187.7h2.6M110.2 180.1h2.6v2.5"/>
<path d="M112.8 192.8v2.5h-2.6M125.5 187.7h5.1M183.9 180.1v7.6h39.4M194.1 185.2h29.2M196.6 180.1v5.1M223.3 190.2h.1M223.3 182.6h1.2M248.7 187.7h3.8v3.8h5.1M248.7 180.1h1.2v2.5h-1.2M248.7 190.2v7.7h-2.6M257.6 181.4h-5.1v3.8h-3.8M258.8 197.9h.1"/>
<path d="M298.2 185.2h.1M298.2 187.7h.1M304.5 180.1h.1M304.5 192.8h.1M329.9 182.6h.1M329.9 192.8v7.6M329.9 196.6h16.6M341.4 196.6v3.8M329.9 210.6h.1M341.4 210.6h.1"/>
</g>
<g fill="none" stroke="#3c3" stroke-width=".25">
<path d="M52.1 26.7l2 2M52.1 29.2l2 2M52.1 31.8l2 2M54.1 26.7l-2 2M54.1 29.2l-2 2M54.1 31.8l-2 2M100.3 36.8l2.1 2.1M102.4 36.8l-2.1 2.1M52.1 49.5l2 2.1M52.1 52.1l2 2M52.1 57.2l2 2M54.1 49.5l-2 2.1"/>
<path d="M54.1 52.1l-2 2M54.1 57.2l-2 2M100.3 59.7l2.1 2M100.3 49.5l2.1 2.1M100.3 47l2.1 2M100.3 44.5l2.1 2M102.4 59.7l-2.1 2M102.4 49.5l-2.1 2.1M102.4 47l-2.1 2M102.4 44.5l-2.1 2M52.1 62.2l2 2.1M52.1 69.9l2 2"/>
<path d="M52.1 77.5l2 2M54.1 62.2l-2 2.1M54.1 69.9l-2 2M54.1 77.5l-2 2M52.1 82.6l2 2M54.1 82.6l-2 2"/>
</g>
<path d="M7.4 11.2h165.1v209.5h-165.1zM177.5 12.4h204.5v80.1h-204.5zM177.5 97.5h83.9v53.4h-83.9zM267.7 97.5h62.2v61h-62.2zM332.5 97.5h49.5v61h-49.5zM178.8 169.9h139.7v34.3h-139.7zM322.3 171.2h53.4v58.4h-53.4z" fill="none" stroke="#f00" stroke-width=".25" stroke-dasharray="1.5 1.8"/>
<g font-size="6.8" fill="#f00">
<text x="181.4" y="89.6">LCC-S拓扑+全桥整流</text>
<text x="180.1" y="148">Power</text>
<text x="272.8" y="155.6">电压 电流采样</text>
<text x="337.6" y="155.6">排针</text>
<text x="182.6" y="201.3">CAN</text>
<text x="12.4" y="219.1">MCU</text>
<text x="327.4" y="226.7">板载温度检测</text>
</g>
<g font-size="4.5" fill="#000080">
<text x="296" y="256.5">LCC-S接收端</text>
<text x="321.1" y="274.2">无线供电模块_2024-12-04_18-45-27</text>
<text x="366.2" y="292">嘉立创EDA</text>
</g>
<g font-size="3.7" fill="#a00000">
<text x="243.1" y="256.3">原理图</text>
<text x="354.8" y="253.8">更新日期</text>
<text x="243.1" y="264">图页</text>
<text x="354.8" y="258.9">创建日期</text>
<text x="354.8" y="264">物料编码</text>
<text x="243.1" y="269">绘制</text>
<text x="243.1" y="274.1">审阅</text>
<text x="302.9" y="284.3">版本</text>
<text x="323.2" y="284.3">尺寸</text>
<text x="359.2" y="284">页</text>
<text x="386.3" y="284">共</text>
</g>
<g font-size="3.4" fill="#000080">
<text x="380.7" y="253.6">2025-02-07</text>
<text x="307.5" y="263.7">P1</text>
<text x="380.7" y="258.6">2025-01-30</text>
<text x="373.5" y="283.8">1</text>
<text x="403.2" y="283.8">1</text>
<text x="303.1" y="291.7">V1.0</text>
<text x="325.3" y="291.7">A4</text>
</g>
<g font-size="2.3" fill="#000080">
<text x="74.7" y="14.4">GND</text>
<text x="30.2" y="22.1">C1</text>
<text x="37.6" y="20.8">VCC_3.3V</text>
<text x="122.7" y="19.5">VCC_3.3V</text>
<text x="133.1" y="22.1">C2</text>
<text x="22.1" y="27.7" transform="rotate(-90 22.1 27.7)">GND</text>
<text x="30.2" y="29.7">100nF</text>
<text x="133.1" y="29.7">100nF</text>
<text x="147.8" y="27.7" transform="rotate(-90 147.8 27.7)">GND</text>
<text x="206.8" y="29.7">C4</text>
<text x="206.8" y="25.9">C3</text>
<text x="304.6" y="28.4">VCC_24V</text>
<text x="206.8" y="33.5">C5</text>
<text x="206.8" y="41.1">C7</text>
<text x="206.8" y="37.3">C6</text>
<text x="182.6" y="42.4">CN1</text>
<text x="206.8" y="44.9">C9</text>
<text x="243.6" y="44.9">MURF2060CT</text>
<text x="243.6" y="42.4">D1</text>
<text x="272.8" y="46.2">C13</text>
<text x="284.2" y="46.2">C14</text>
<text x="321.1" y="47.5">R1</text>
<text x="324.9" y="47.5">4m</text>
<text x="122.7" y="53.8">VCC_3.3V</text>
<text x="206.8" y="48.7">C10</text>
<text x="251.2" y="48.7">C11</text>
<text x="262.6" y="48.7">C12</text>
<text x="357.9" y="53.8">输出</text>
<text x="357.9" y="48.7">CN2</text>
<text x="357.9" y="51.3">XT30PW-F20.G.Y</text>
<text x="133.1" y="55.1">C8</text>
<text x="138.2" y="55.1">100nF</text>
<text x="319.8" y="57.6">SMBJ33CA</text>
<text x="328.7" y="55.1">D2</text>
<text x="151.6" y="60.7" transform="rotate(-90 151.6 60.7)">GND</text>
<text x="182.6" y="62.7">线圈输入</text>
<text x="243.6" y="61.4">D3</text>
<text x="244.9" y="64">MURF2060CTR</text>
<text x="22.3" y="72.9">VCC_3.3V</text>
<text x="40.4" y="77.9">C15</text>
<text x="32.2" y="83.5" transform="rotate(-90 32.2 83.5)">GND</text>
<text x="13.7" y="88.1">R2</text>
<text x="20.1" y="88.1">C16</text>
<text x="27.7" y="88.1">C17</text>
<text x="40.4" y="85.6">100nF</text>
<text x="45.2" y="88.1">VCC_3.3VU1</text>
<text x="13.7" y="95.7">10K</text>
<text x="20.1" y="95.7">100nF</text>
<text x="27.7" y="95.7">100nF</text>
<text x="78.5" y="98.3">R3</text>
<text x="11.2" y="103.3">GND GND</text>
<text x="25.2" y="103.3">GND</text>
<text x="67.1" y="107.2">GND</text>
<text x="103.1" y="107.2">AGND</text>
<text x="279.2" y="107.2">GND</text>
<text x="78.5" y="108.4">R4</text>
<text x="211.8" y="108.4">U3</text>
<text x="228.3" y="108.4">C20</text>
<text x="234.7" y="108.4">100nF</text>
<text x="286.8" y="109.7">U5</text>
<text x="310.1" y="113.5">I_IN</text>
<text x="352.8" y="112.2">CN3</text>
<text x="67.1" y="117.3">GND</text>
<text x="103.1" y="117.3">AGND</text>
<text x="189" y="116">VCC_24V</text>
<text x="201.7" y="116">D4</text>
<text x="232.2" y="118.6">L1</text>
<text x="310.1" y="116">I_OUT</text>
<text x="310.1" y="118.6">I_OUT</text>
<text x="191.5" y="123.7">PSBD1DF40V2L</text>
<text x="237.2" y="122.4">C22</text>
<text x="251.2" y="122.4">C23</text>
<text x="322.3" y="124.9">C27</text>
<text x="323.6" y="121.1">GND</text>
<text x="270" y="128.7">VCC_3.3V</text>
<text x="41.7" y="133.8">U2</text>
<text x="103.9" y="133.8">GND</text>
<text x="140.7" y="137.6">CN5</text>
<text x="143.3" y="133.8">GND</text>
<text x="192.5" y="133.8">VCC_3.3V</text>
<text x="209.3" y="136.4">R9</text>
<text x="214.4" y="136.4">10k</text>
<text x="222" y="137.6">LED1</text>
<text x="277.9" y="137.6">R13</text>
<text x="283" y="137.6">4.7k</text>
<text x="303" y="135.1">VCC_3.3V</text>
<text x="82.3" y="138.9">GND</text>
<text x="90.9" y="140.2">VCC_3.3V</text>
<text x="277.9" y="142.7">R14</text>
<text x="283" y="142.7">4.7k</text>
<text x="30.2" y="147.8">C18</text>
<text x="65.8" y="147.8">C19</text>
<text x="277.9" y="147.8">R15</text>
<text x="283" y="147.8">4.7k</text>
<text x="30.2" y="150.3">20pF</text>
<text x="65.8" y="150.3">20pF</text>
<text x="20.1" y="160.5">GNDGND</text>
<text x="54.4" y="160.5">GND GND</text>
<text x="98.8" y="156.7">CN4</text>
<text x="103.9" y="164.3">GND</text>
<text x="143.3" y="164.3">GND</text>
<text x="41.7" y="169.4">R7</text>
<text x="54.1" y="171.9">VCC_3.3V</text>
<text x="102.6" y="178.3">R8</text>
<text x="115.3" y="177">RGB1</text>
<text x="178.5" y="177">VCC_3.3V</text>
<text x="194.1" y="174.5">GND</text>
<text x="228.3" y="178.3">U4</text>
<text x="247.4" y="174.5">GND</text>
<text x="302" y="174.5">GND</text>
<text x="324.6" y="179.5">VCC_3.3V</text>
<text x="41.7" y="180.8">SW1</text>
<text x="102.6" y="185.9">R10</text>
<text x="183.9" y="183.4">C25</text>
<text x="190.2" y="183.4">100nF</text>
<text x="257.6" y="185.9">R12</text>
<text x="299.5" y="180.8">CN6</text>
<text x="37.8" y="187.2">C24</text>
<text x="257.6" y="188.4">120</text>
<text x="41.7" y="196.1">LCSC</text>
<text x="102.6" y="193.5">R11</text>
<text x="231.9" y="198.6">VCC_3.3V</text>
<text x="248.7" y="202.4">C26</text>
<text x="253.7" y="202.4">100nF</text>
<text x="265.9" y="200.4" transform="rotate(-90 265.9 200.4)">GND</text>
<text x="302" y="199.9">GND</text>
<text x="42.9" y="204.9">GND</text>
<text x="332.5" y="204.9">R6</text>
<text x="332.5" y="207.5">10K</text>
<text x="345.2" y="204.9">C21</text>
<text x="345.2" y="207.5">100nF</text>
<text x="326.7" y="217.6">AGND</text>
<text x="338.1" y="217.6">AGND</text>
</g>
<g font-size="2.3">
<text x="76.4" y="23.1" transform="rotate(-90 76.4 23.1)">49</text>
<text x="204.2" y="22.1">理论串联电容84.434nF</text>
<text x="54.2" y="24.8">1</text>
<text x="54.2" y="27.4">2</text>
<text x="54.2" y="29.9">3</text>
<text x="56.6" y="26.1">VBAT</text>
<text x="56.6" y="28.6">PC13</text>
<text x="77.4" y="26.6" transform="rotate(-90 77.4 26.6)">EP</text>
<text x="93.1" y="26.1">VDD</text>
<text x="93.6" y="28.6">PB9</text>
<text x="98.9" y="29.9">46</text>
<text x="98.9" y="27.4">47</text>
<text x="98.9" y="24.8">48</text>
<text x="54.2" y="32.5">4</text>
<text x="54.2" y="35">5</text>
<text x="56.6" y="31.2">PC14-OSC32_IN</text>
<text x="56.6" y="33.7">PC15-OSC32_OUT</text>
<text x="85.1" y="31.2">PB8-BOOT0</text>
<text x="93.6" y="33.7">PB7</text>
<text x="98.9" y="35">44</text>
<text x="98.9" y="32.5">45</text>
<text x="54.2" y="37.5">6</text>
<text x="54.2" y="40.1">7</text>
<text x="56.6" y="36.3">PF0-OSC_IN</text>
<text x="56.6" y="38.8">PF1-OSC_OUT</text>
<text x="56.6" y="41.3">PG10-NRST</text>
<text x="93.6" y="41.3">PB4</text>
<text x="93.6" y="38.8">PB5</text>
<text x="93.6" y="36.3">PB6</text>
<text x="98.9" y="40.1">42</text>
<text x="98.9" y="37.5">43</text>
<text x="53" y="47.7">10</text>
<text x="54.2" y="42.6">8</text>
<text x="54.2" y="45.2">9</text>
<text x="56.6" y="43.9">PA0</text>
<text x="56.6" y="46.4">PA1</text>
<text x="92.2" y="46.4">PC11</text>
<text x="93.6" y="43.9">PB3</text>
<text x="98.9" y="47.7">39</text>
<text x="98.9" y="45.2">40</text>
<text x="98.9" y="42.6">41</text>
<text x="183.6" y="46.6" transform="rotate(-90 183.6 46.6)">4</text>
<text x="353.3" y="47.1" transform="rotate(-90 353.3 47.1)">4</text>
<text x="53" y="50.2">11</text>
<text x="53" y="52.8">12</text>
<text x="56.6" y="49">PA2</text>
<text x="56.6" y="51.5">PA3</text>
<text x="92.2" y="49">PC10</text>
<text x="92.3" y="51.5">PA15</text>
<text x="98.9" y="52.8">37</text>
<text x="98.9" y="50.2">38</text>
<text x="184.9" y="53.4" transform="rotate(-90 184.9 53.4)">3</text>
<text x="184.9" y="48.9" transform="rotate(-90 184.9 48.9)">4</text>
<text x="187.5" y="49.7">+</text>
<text x="188.1" y="52.3">-</text>
<text x="191.5" y="51.3">1B</text>
<text x="191.5" y="48.7">2A</text>
<text x="347.6" y="49">1</text>
<text x="347.6" y="51.5">2</text>
<text x="53" y="55.3">13</text>
<text x="53" y="57.9">14</text>
<text x="56.6" y="54">PA4</text>
<text x="56.6" y="56.6">PA5</text>
<text x="56.6" y="59.1">PA6</text>
<text x="92.3" y="56.6">PA13</text>
<text x="92.3" y="54">PA14</text>
<text x="93.1" y="59.1">VDD</text>
<text x="98.9" y="57.9">35</text>
<text x="98.9" y="55.3">36</text>
<text x="183.6" y="55.7" transform="rotate(-90 183.6 55.7)">3</text>
<text x="353.3" y="56.2" transform="rotate(-90 353.3 56.2)">3</text>
<text x="53" y="60.4">15</text>
<text x="53" y="62.9">16</text>
<text x="53" y="65.5">17</text>
<text x="56.6" y="61.7">PA7</text>
<text x="56.6" y="64.2">PC4</text>
<text x="92.3" y="64.2">PA11</text>
<text x="92.3" y="61.7">PA12</text>
<text x="98.9" y="65.5">32</text>
<text x="98.9" y="62.9">33</text>
<text x="98.9" y="60.4">34</text>
<text x="53" y="68">18</text>
<text x="53" y="70.6">19</text>
<text x="56.6" y="66.7">PB0</text>
<text x="56.6" y="69.3">PB1</text>
<text x="56.6" y="71.8">PB2</text>
<text x="92.3" y="66.7">PA10</text>
<text x="93.6" y="71.8">PA8</text>
<text x="93.6" y="69.3">PA9</text>
<text x="98.9" y="70.6">30</text>
<text x="98.9" y="68">31</text>
<text x="53" y="73.1">20</text>
<text x="53" y="75.6">21</text>
<text x="56.6" y="74.4">VREF+</text>
<text x="56.6" y="76.9">VDDA</text>
<text x="92.3" y="76.9">PB15</text>
<text x="93.5" y="74.4">PC6</text>
<text x="98.9" y="75.6">28</text>
<text x="98.9" y="73.1">29</text>
<text x="53" y="78.2">22</text>
<text x="53" y="80.7">23</text>
<text x="53" y="83.3">24</text>
<text x="56.6" y="79.4">PB10</text>
<text x="56.6" y="82">VDD</text>
<text x="92.3" y="82">PB13</text>
<text x="92.3" y="79.4">PB14</text>
<text x="98.9" y="83.3">25</text>
<text x="98.9" y="80.7">26</text>
<text x="98.9" y="78.2">27</text>
<text x="56.6" y="84.5">PB11</text>
<text x="92.3" y="84.5">PB12</text>
<text x="210.4" y="113.7">1</text>
<text x="224.7" y="113.7">6</text>
<text x="284.2" y="112.5">1</text>
<text x="287.3" y="113.5">A1</text>
<text x="296.4" y="113.5">VIN+</text>
<text x="303.3" y="112.5">10</text>
<text x="210.4" y="116.3">2</text>
<text x="210.4" y="118.8">3</text>
<text x="212.8" y="115">FB</text>
<text x="212.8" y="117.5">EN</text>
<text x="219.2" y="115">BST</text>
<text x="219.9" y="117.5">SW</text>
<text x="224.7" y="118.8">4</text>
<text x="224.7" y="116.3">5</text>
<text x="284.2" y="117.5">3</text>
<text x="284.2" y="115">2</text>
<text x="287.3" y="118.6">Alert</text>
<text x="287.3" y="116">A0</text>
<text x="295.3" y="118.6">VBUS</text>
<text x="297" y="116">VIN-</text>
<text x="303.3" y="115">9</text>
<text x="303.3" y="117.5">8</text>
<text x="351.4" y="115">1</text>
<text x="351.4" y="117.5">3</text>
<text x="353.7" y="116.3">1</text>
<text x="353.7" y="118.8">3</text>
<text x="358.2" y="118.8">4</text>
<text x="358.2" y="116.3">2</text>
<text x="360.6" y="117.5">4</text>
<text x="360.6" y="115">2</text>
<text x="212.8" y="120.1">VIN</text>
<text x="218.6" y="120.1">GND</text>
<text x="284.2" y="122.6">5</text>
<text x="284.2" y="120.1">4</text>
<text x="287.3" y="123.6">SCL</text>
<text x="287.3" y="121.1">SDA</text>
<text x="296.5" y="121.1">GND</text>
<text x="297.1" y="123.6">VS+</text>
<text x="303.3" y="120.1">7</text>
<text x="303.3" y="122.6">6</text>
<text x="351.4" y="120.1">5</text>
<text x="351.4" y="122.6">7</text>
<text x="351.4" y="125.2">9</text>
<text x="353.7" y="121.4">5</text>
<text x="353.7" y="123.9">7</text>
<text x="358.2" y="123.9">8</text>
<text x="358.2" y="121.4">6</text>
<text x="360.6" y="125.2">10</text>
<text x="360.6" y="122.6">8</text>
<text x="360.6" y="120.1">6</text>
<text x="353.7" y="126.4">9</text>
<text x="357" y="126.4">10</text>
<text x="39.4" y="136.6">4</text>
<text x="52.8" y="136.6">3OSC_IN</text>
<text x="52.8" y="141.7">2</text>
<text x="105.6" y="142.3" transform="rotate(-90 105.6 142.3)">6</text>
<text x="145" y="142.3" transform="rotate(-90 145 142.3)">6</text>
<text x="100" y="144.2">1</text>
<text x="100" y="146.8">2</text>
<text x="100" y="149.3">3</text>
<text x="102.3" y="145.5">1</text>
<text x="102.3" y="148">2</text>
<text x="106.9" y="144.7" transform="rotate(-90 106.9 144.7)">6</text>
<text x="138.1" y="144.2">1</text>
<text x="138.1" y="146.8">2</text>
<text x="138.1" y="149.3">3</text>
<text x="140.4" y="145.5">1</text>
<text x="140.4" y="148">2</text>
<text x="146.3" y="144.7" transform="rotate(-90 146.3 144.7)">6</text>
<text x="100" y="151.8">4</text>
<text x="102.3" y="150.6">3</text>
<text x="102.3" y="153.1">4</text>
<text x="106.9" y="154.2" transform="rotate(-90 106.9 154.2)">5</text>
<text x="138.1" y="151.8">4</text>
<text x="140.4" y="150.6">3</text>
<text x="140.4" y="153.1">4</text>
<text x="146.3" y="154.2" transform="rotate(-90 146.3 154.2)">5</text>
<text x="105.6" y="156.6" transform="rotate(-90 105.6 156.6)">5</text>
<text x="145" y="156.6" transform="rotate(-90 145 156.6)">5</text>
<text x="244.9" y="179.8">9</text>
<text x="39.1" y="182.3">2</text>
<text x="53.1" y="182.3">1</text>
<text x="115.3" y="184.6">3</text>
<text x="225.8" y="182.3">1</text>
<text x="225.8" y="184.9">2</text>
<text x="228.9" y="183.3">TXD</text>
<text x="228.9" y="185.9">GND</text>
<text x="236.7" y="185.9">CANH</text>
<text x="238.7" y="183.3">STB</text>
<text x="240.1" y="180.8">EP</text>
<text x="244.9" y="184.9">7</text>
<text x="244.9" y="182.3">8</text>
<text x="299.3" y="184.9">1</text>
<text x="303.7" y="183.1" transform="rotate(-90 303.7 183.1)">4</text>
<text x="304.8" y="184.9" transform="rotate(-90 304.8 184.9)">4</text>
<text x="115.3" y="189.7">2</text>
<text x="124.2" y="189.7">4</text>
<text x="225.8" y="187.4">3</text>
<text x="225.8" y="189.9">4</text>
<text x="228.9" y="188.4">VCC</text>
<text x="228.9" y="191">RXD</text>
<text x="237" y="188.4">CANL</text>
<text x="239.2" y="191">VIO</text>
<text x="244.9" y="189.9">5</text>
<text x="244.9" y="187.4">6</text>
<text x="299.3" y="187.4">2</text>
<text x="301.7" y="186.1">1</text>
<text x="301.7" y="188.7">2</text>
<text x="303.7" y="192" transform="rotate(-90 303.7 192)">3</text>
<text x="304.8" y="190.2" transform="rotate(-90 304.8 190.2)">3</text>
<text x="39.1" y="192.5">4</text>
<text x="53.1" y="192.5">3</text>
<text x="115.3" y="194.8">1</text>
</g>
<g font-size="2.3" fill="#00f">
<text x="319.2" y="22.6" transform="rotate(-90 319.2 22.6)">I_IN</text>
<text x="331.9" y="22.6" transform="rotate(-90 331.9 22.6)">I_OUT</text>
<text x="105.2" y="29.7">I2C1_SCL</text>
<text x="105.2" y="27.1">I2C1_SDA</text>
<text x="214.4" y="29.7">10uF</text>
<text x="214.4" y="25.9">10uF</text>
<text x="40.4" y="34.8">OSC_IN</text>
<text x="105.2" y="32.2">USART1_RX</text>
<text x="105.2" y="34.8">USART1_TX</text>
<text x="214.4" y="33.5">10uF</text>
<text x="35.3" y="39.8">NRST</text>
<text x="40.4" y="37.3">OSC_OUT</text>
<text x="103.9" y="39.8">FDCAN3_TX</text>
<text x="214.4" y="41.1">10uF</text>
<text x="214.4" y="37.3">10uF</text>
<text x="35.3" y="47.5">RGB_R</text>
<text x="35.3" y="44.9">RGB_G</text>
<text x="35.3" y="42.4">RGB_B</text>
<text x="103.9" y="42.4">FDCAN3_RX</text>
<text x="214.4" y="44.9">10uF</text>
<text x="109" y="52.5">SWCLK</text>
<text x="214.4" y="48.7">10uF</text>
<text x="228.3" y="48.7">A+</text>
<text x="251.2" y="51.3">10uF</text>
<text x="262.6" y="51.3">10uF</text>
<text x="272.8" y="52.5">470uF</text>
<text x="284.2" y="52.5">470uF</text>
<text x="332.5" y="48.7">VOUT</text>
<text x="35.3" y="55.1">SPI1_SCK</text>
<text x="109" y="55.1">SWDIO</text>
<text x="35.3" y="60.2">SPI1_MOSI</text>
<text x="35.3" y="65.2">PB0</text>
<text x="106.4" y="62.7">BL</text>
<text x="106.4" y="65.2">BH</text>
<text x="35.3" y="67.8">BUZZ</text>
<text x="106.4" y="67.8">AL</text>
<text x="106.4" y="70.3">AH</text>
<text x="103.9" y="77.9">SPI1_REST</text>
<text x="103.9" y="75.4">SPI1_DC</text>
<text x="103.9" y="72.9">SPI1_BL</text>
<text x="307.1" y="76.7">AGND</text>
<text x="103.9" y="83">ADC_V_NTC1</text>
<text x="103.9" y="80.5">SPI1_CS</text>
<text x="55.6" y="90.6">STM32G474CEU6</text>
<text x="78.5" y="103.3">BLM18PG121SN1D</text>
<text x="78.5" y="113.5">BLM18PG121SN1D</text>
<text x="211.8" y="111">AP63203WU-7</text>
<text x="243.6" y="113.5">VCC_3.3V</text>
<text x="236" y="118.6">4.7uH</text>
<text x="271.5" y="119.9">I2C1_SDA</text>
<text x="271.5" y="117.3">ALERT</text>
<text x="338.8" y="114.8">VCC_3.3V</text>
<text x="338.8" y="117.3">GND</text>
<text x="338.8" y="119.9">PB0</text>
<text x="366.8" y="119.9">SPI1_DC</text>
<text x="366.8" y="117.3">SPI1_REST</text>
<text x="366.8" y="114.8">SPI1_CS</text>
<text x="236" y="124.9">22uF</text>
<text x="251.2" y="124.9">22uF</text>
<text x="271.5" y="122.4">I2C1_SCL</text>
<text x="338.8" y="124.9">SPI1_BL</text>
<text x="338.8" y="122.4">BUZZ</text>
<text x="366.8" y="124.9">SPI1_MOSI</text>
<text x="366.8" y="122.4">SPI1_SCK</text>
<text x="227.1" y="126.2">AGND</text>
<text x="286.8" y="127.5">INA226AQDGSRQ1</text>
<text x="322.3" y="127.5">100nF</text>
<text x="352.8" y="130">ZX-PZ1.27-2-5PZZ</text>
<text x="225.8" y="137.6">KT-0603R</text>
<text x="239.2" y="136.9" transform="rotate(-90 239.2 136.9)">AGND</text>
<text x="244.9" y="137.6">AGND</text>
<text x="290.6" y="133.8">I2C1_SDA</text>
<text x="27.7" y="141.4">OSC_OUT 1</text>
<text x="124.2" y="144">VCC_3.3V</text>
<text x="125.5" y="140.2">HX MX1.25-4PWT</text>
<text x="290.6" y="138.9">I2C1_SCL</text>
<text x="290.6" y="144">ALERT</text>
<text x="41.7" y="146.5">25MHz</text>
<text x="84.8" y="149.1">USART1_RX</text>
<text x="124.2" y="146.5">GND</text>
<text x="124.2" y="149.1">SWCLK</text>
<text x="84.8" y="151.6">USART1_TX</text>
<text x="124.2" y="151.6">SWDIO</text>
<text x="27.7" y="170.7">NRST</text>
<text x="41.7" y="174.5">10k</text>
<text x="92.5" y="179.5">RGB_B</text>
<text x="115.3" y="179.5">67-23/R6GHBHC-B05/2T</text>
<text x="102.6" y="183.4">3.3k</text>
<text x="199.9" y="183.4">FDCAN3_TX</text>
<text x="269" y="182.1">CAN1_H</text>
<text x="278.2" y="185.9">CAN1_L</text>
<text x="37.8" y="189.7">100nF</text>
<text x="50.5" y="188.4">TSA016A2518A</text>
<text x="92.5" y="187.2">RGB_G</text>
<text x="102.6" y="191">5.6k</text>
<text x="199.6" y="191">FDCAN3_RX</text>
<text x="277.8" y="188.4">CAN1_H</text>
<text x="92.5" y="194.8">RGB_R</text>
<text x="135.6" y="193.1" transform="rotate(-90 135.6 193.1)">VCC_3.3V</text>
<text x="228.3" y="194.8">TJA1042TK/3/1J</text>
<text x="269" y="192.2">CAN1_L</text>
<text x="357.9" y="197.3">ADC_V_NTC1</text>
<text x="102.6" y="198.6">2k</text>
</g>
<g font-size="1.5" fill="#000080">
<text x="332.5" y="186.1">R5</text>
<text x="332.5" y="187.3">10K</text>
<text x="336.7" y="187.3">(1002)</text>
</g>
</svg>
